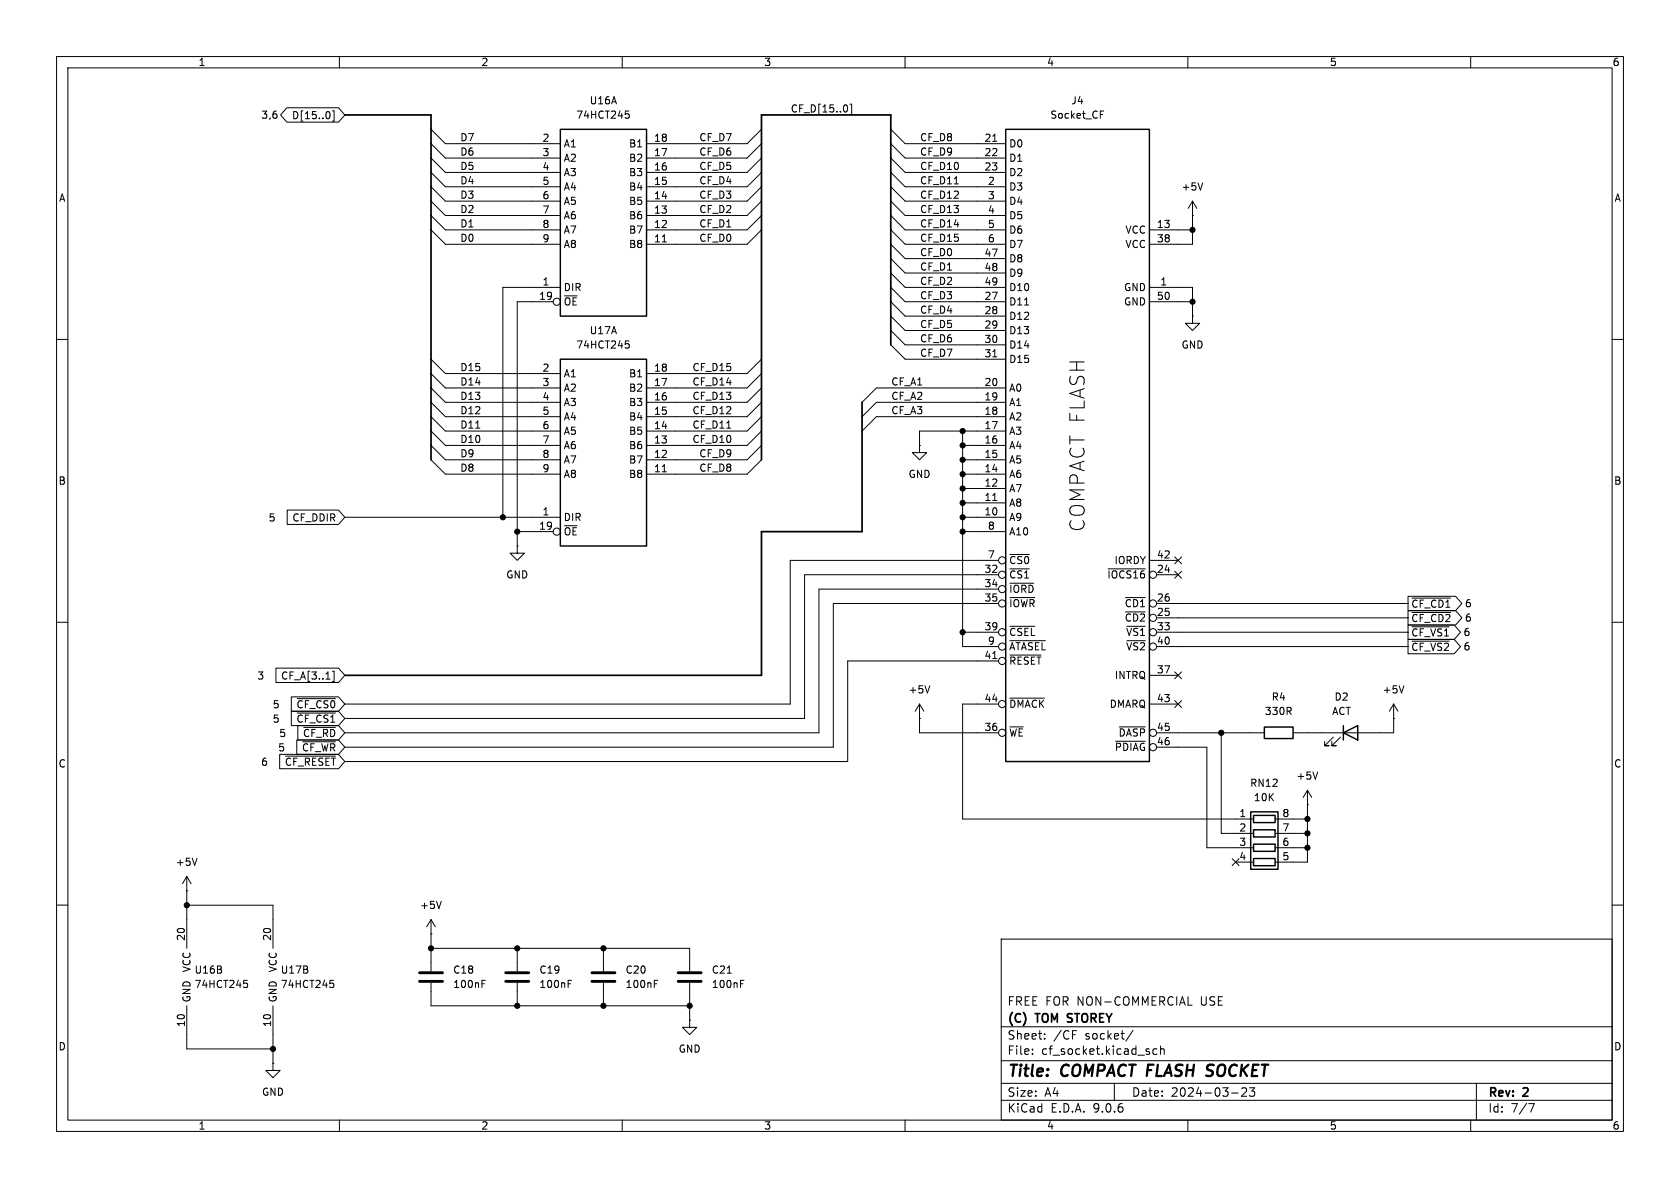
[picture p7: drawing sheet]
<svg xmlns="http://www.w3.org/2000/svg" width="297mm" height="210mm" viewBox="0 0 297 210" stroke-linecap="round" stroke-linejoin="round" font-family="sans-serif">
<g fill="none" stroke="#000" stroke-width=".18">
<path d="M10 10h277v190h-277zM12 12h273v186h-273zM50.7 19h9.1l1.2 1.3-1.2 1.3h-9.1l-1.1-1.3zM58.2 19.8l.1 .4-.1 .7M58.8 19.6h.3v1.8h-.3M60 10v2M110 10v2M110.6 19.6h.6M149.7 18.7l.1 .3-.1 .7M150.3 18.4h.3v1.8h-.3M160 10v2M194.5 19.6h.6"/>
<path d="M210 10v2M260 10v2M76.2 22.9l2.5 2.5h20.4M76.2 25.4l2.5 2.5h20.4M76.2 27.9l2.5 2.6h20.4M76.2 30.5l2.5 2.5h20.4M76.2 33l2.5 2.6h20.4M76.2 35.6l2.5 2.5h20.4M76.2 38.1l2.5 2.5h20.4M110.7 20.1h.3l.2 .3v.4l-.5 .1M134.6 22.9l-2.5 2.5h-17.8M134.6 25.4l-2.5 2.5h-17.8"/>
<path d="M134.6 27.9l-2.5 2.6h-17.8M134.6 30.5l-2.5 2.5h-17.8M134.6 33l-2.5 2.6h-17.8M134.6 35.6l-2.5 2.5h-17.8M134.6 38.1l-2.5 2.5h-17.8M157.5 22.9l2.5 2.5h17.8M157.5 25.4l2.5 2.5h17.8M157.5 27.9l2.5 2.6h17.8M157.5 30.5l2.5 2.5h17.8M157.5 33l2.5 2.6h17.8M157.5 35.6l2.5 2.5h17.8M157.5 38.1l2.5 2.5h17.8"/>
<path d="M168.7 32.5h.7M175.5 25h.7M194.5 20.2h.4M210.8 38.1h.1M210.8 35.6l-.7 1.2M210.8 35.6l.8 1.2M210.8 35.6v7.6h-7.6M212.6 32.3l-.4 1.3M76.2 40.6l2.5 2.6h20.4M97.8 53.3h-6.4v43.2M99.1 50.8h-10.2v40.6M117.1 42.8h.7"/>
<path d="M134.6 40.6l-2.5 2.6h-17.8M157.5 40.6l2.5 2.6h17.8M157.5 43.2l2.5 2.5h17.8M157.5 45.7l2.5 2.6h17.8M157.5 48.3l2.5 2.5h17.8M157.5 50.8l2.5 2.5h17.8M157.5 53.3l2.5 2.6h17.8M157.5 55.9l2.5 2.5h17.8M157.5 58.4l2.5 2.6h17.8M181.1 53.9h.8M203.2 50.8h7.6v5.1M203.2 40.6h7.6"/>
<path d="M203.2 53.3h7.6M210.8 55.9v1.3h1.3l-1.3 1.2-1.3-1.2h1.3M210.8 55.9h.1M10 60h2M76.2 63.5l2.5 2.5h20.4M76.2 66l2.5 2.6h20.4M76.2 68.6l2.5 2.5h20.4M76.2 71.1l2.5 2.6h20.4M76.2 73.7l2.5 2.5h20.4M76.2 76.2l2.5 2.5h20.4M76.2 78.7l2.5 2.6h20.4M84.1 75.7h.7"/>
<path d="M110.6 60.3h.6M110.7 60.8h.3l.2 .2-.1 .5h-.4M128.5 75.7h.7M134.6 63.5l-2.5 2.5h-17.8M134.6 66l-2.5 2.6h-17.8M134.6 68.6l-2.5 2.5h-17.8M134.6 71.1l-2.5 2.6h-17.8M134.6 73.7l-2.5 2.5h-17.8M134.6 76.2l-2.5 2.5h-17.8M134.6 78.7l-2.5 2.6h-17.8M157.5 61l2.5 2.5h17.8M162.6 78.7v1.3h1.2l-1.2 1.3-1.3-1.3h1.3"/>
<path d="M162.6 78.7h.1M170.2 78.7h7.6M170.2 76.2v38.1h6.3M175.5 63.1h.7M177.8 68.6h-22.9l-2.5 2.5M177.8 71.1h-22.9l-2.5 2.6M177.8 73.7h-22.9l-2.5 2.5M177.8 76.2h-15.2v2.5M285 60h2M50.8 90.2h9l1.2 1.2-1.2 1.3h-9zM61 91.4h38.1M76.2 81.3l2.5 2.5h20.4"/>
<path d="M91.4 96.5v1.3h1.3l-1.3 1.3-1.2-1.3h1.2M91.4 96.5h.1M91.4 94h6.4M117.1 83.4h.7M134.6 81.3l-2.5 2.5h-17.8M170.2 81.3h7.6M170.2 83.8h7.6M170.2 91.4h7.6M170.2 94h7.6M170.2 86.4h7.6M170.2 88.9h7.6M175.5 88.5h.7"/>
<path d="M176.5 99.1h-36.8v25.4h-78.7M178.5 98h3.5M203.2 99.1h5.1M207.7 98.5l1.2 1.2M208.9 98.5l-1.2 1.2M10 110h2M48.8 118.1h11l1.2 1.3-1.2 1.3h-11zM58.8 118.7h.3v1.8h-.3M170.2 111.8h6.3M175.5 116.4h.7M176.5 104.1h-31.7v25.4h-83.8M176.5 101.6h-34.3v25.4h-81.2"/>
<path d="M176.5 106.7h-29.2v25.4h-86.3M176.5 116.8h-26.6v17.8h-88.9M178.5 100.6h3.5M178.5 103.1h4.3M178.5 105.6h4.4M178.5 110.7h4.4M178.5 113.3h6.3M178.5 115.8h5.5M195.9 100.6h6.6M199 105.6h3.5M199 108.2h3.5M199.2 110.7h3.3"/>
<path d="M199.2 113.3h3.3M203.2 119.4h5.1M204.5 101.6h3.8M204.5 106.7h44.4M204.5 111.8h44.4M204.5 114.3h44.4M204.5 109.2h44.4M207.7 101l1.2 1.2M207.7 118.8l1.2 1.2M208.9 101l-1.2 1.2M208.9 118.8l-1.2 1.2M248.9 105.4h8.4l1.1 1.3-1.1 1.3h-8.4z"/>
<path d="M248.9 110.5h8.2l1.1 1.3-1.1 1.2h-8.2zM248.9 107.9h8.4l1.1 1.3-1.1 1.3h-8.4zM248.9 113h8.2l1.1 1.3-1.1 1.3h-8.2zM249.6 105.7h6.8M249.6 110.8h6.6M249.6 108.3h6.8M249.6 113.3h6.6M285 110h2M49.4 133.3h10.4l1.2 1.3-1.2 1.3h-10.4zM50.5 133.7h8.8M51.5 123.2h8.3l1.2 1.3-1.2 1.2h-8.3zM51.5 125.7h8.3l1.2 1.3-1.2 1.3h-8.3z"/>
<path d="M52.5 130.8h7.3l1.2 1.3-1.2 1.3h-7.3zM52.5 123.5h6.8M52.5 126h6.8M52.6 128.3h7.2l1.2 1.2-1.2 1.3h-7.2zM53.5 131.1h5.8M53.7 128.6h5.6M162.6 127h.1M162.6 124.5v5h13.9M162.6 124.5l-.8 1.2M162.6 124.5l.7 1.2M164.4 121.2l-.4 1.3M176.5 124.5h-6.3v20.3h51.4"/>
<path d="M178.5 123.4h6.1M178.5 128.5h2.4M197.2 131h5.3M197.9 128.5h4.6M203.2 124.5h5.1M204.5 129.5h19M204.5 132.1h8.9v17.8h8.2M207.7 123.9l1.2 1.2M208.9 123.9l-1.2 1.2M215.9 129.5v17.8h5.7M231.1 139.7l-.7 1.3M231.1 139.7l.8 1.3"/>
<path d="M231.1 139.7v12.7h-5.7M233 136.5l-.5 1.2M235.7 130.3l-1.5 1.5h.7h-.7v-.7M237 130.3l-1.5 1.5h.7h-.7v-.7M246.4 127h.1M246.4 124.5v5h-17.8M246.4 124.5l-.8 1.2M246.4 124.5l.7 1.2M248.2 121.2l-.4 1.3M33 157.5h.1M33 154.9l-.7 1.3M33 154.9l.8 1.3"/>
<path d="M33 154.9v12.7M34.8 151.7l-.4 1.3M78 159.3l-.4 1.3M217.8 151.8l1.2 1.2M218.4 152.4h3.2M219 151.8l-1.2 1.2M225.4 144.8h5.7M225.4 147.3h5.7M225.4 149.9h5.7M231.1 142.2h.1M10 160h2M33 177.8v7.6h15.3"/>
<path d="M33 160h15.3v7.6M43.1 173.3h.6M43.2 173.8h.3l.3 .2-.1 .4-.5 .2M48.3 177.8v10.2M58.3 173.3h.7M58.5 173.8h.3l.2 .2v.4l-.5 .2M76.2 165.1h.1M76.2 162.6l-.8 1.2M76.2 162.6l.8 1.2M76.2 162.6v9.1M76.2 173.7v4.1h45.7M76.2 167.6h45.7v4.1"/>
<path d="M85.2 173.9h.4M85.2 173.3h.6M91.4 167.6v4.1M91.4 173.7v4.1M100.4 173.9h.5M100.4 173.3h.6M106.7 167.6v4.1M106.7 173.7v4.1M115.7 173.9h.4M115.7 173.3h.6M121.9 173.7v6.6M128.6 172h.7"/>
<path d="M130.9 173.9h.4M130.9 173.3h.6M177 166h108v32h-108zM210 177.7h.7M285 160h2M48.3 188v1.2h1.2l-1.2 1.3-1.3-1.3h1.3M48.3 188h.1M60 198v2M110 198v2M121.9 180.3v1.3h1.3l-1.3 1.3-1.3-1.3h1.3M121.9 180.3h.1M160 198v2"/>
<path d="M177 194.5h108M177 191.5h108M177 187.5h108M177 181.5h108M182.5 186.3v.1M182.5 185.5v.1M184.7 183.6v.1M184.7 182.8v.1M189.6 182.2h.7M197 191.5v3M200.3 182.1l-1.3 2M204.5 185.5l-.4-.1-.3 .3v.4l.2 .2h.5"/>
<path d="M205.2 185.5l.2-.1 .3 .1 .1 .9M205.2 184.9v1.5M210 198v2M217.7 193.2h1.2M219.5 192.4l.6-.1 .2 .1 .1 .3-.9 1.1h.9M220.9 192.3h.9l-.5 .6 .4 .1v.7l-.2 .1h-.4l-.2-.1M260 198v2M261 191.5v6.5M270.2 195.1h1l-.6 1.5"/>
<circle cx="98.4" cy="53.3" r=".63"/>
<circle cx="98.4" cy="94" r=".63"/>
<circle cx="177.2" cy="99.1" r=".63"/>
<circle cx="177.2" cy="101.6" r=".63"/>
<circle cx="177.2" cy="114.3" r=".63"/>
<circle cx="177.2" cy="116.8" r=".63"/>
<circle cx="177.2" cy="106.7" r=".63"/>
<circle cx="177.2" cy="104.1" r=".63"/>
<circle cx="177.2" cy="111.8" r=".63"/>
<circle cx="177.2" cy="124.5" r=".63"/>
<circle cx="177.2" cy="129.5" r=".63"/>
</g>
<path d="M61 20.3h15.2v61M152.4 71.1v22.9h-17.8v25.4h-73.6M157.5 61v-40.7h-22.9v61M188.8 179.3v.5M188.7 180.6l.2 .1" fill="none" stroke="#000" stroke-width=".3"/>
<path d="M99.1 22.9h15.2v33h-15.2zM177.8 22.9h25.4v111.7h-25.4zM99.1 63.5h15.2v33h-15.2zM223.5 128.5h5.1v2.1h-5.1zM237.5 129.5l2.5-1.2v2.5zM237.5 128.3v2.5M221.1 143.5h4.8v10.2h-4.8zM221.6 144.1h3.8v1.3h-3.8zM221.6 146.7h3.8v1.3h-3.8zM221.6 149.2h3.8v1.3h-3.8zM221.6 151.8h3.8v1.2h-3.8z" fill="none" stroke="#000" stroke-width=".25"/>
<path d="M74.2 172h4M74.2 173.5h4M89.4 172h4.1M89.4 173.5h4.1M104.6 172h4.1M104.6 173.5h4.1M119.9 172h4.1M119.9 173.5h4.1" fill="none" stroke="#000" stroke-width=".51"/>
<g fill="#000" stroke="#000" stroke-width=".18">
<circle cx="210.8" cy="40.6" r=".46"/>
<circle cx="210.8" cy="53.3" r=".46"/>
<circle cx="170.2" cy="78.7" r=".46"/>
<circle cx="170.2" cy="76.2" r=".46"/>
<circle cx="88.9" cy="91.4" r=".46"/>
<circle cx="91.4" cy="94" r=".46"/>
<circle cx="170.2" cy="91.4" r=".46"/>
<circle cx="170.2" cy="81.3" r=".46"/>
<circle cx="170.2" cy="88.9" r=".46"/>
<circle cx="170.2" cy="86.4" r=".46"/>
<circle cx="170.2" cy="83.8" r=".46"/>
<circle cx="170.2" cy="94" r=".46"/>
<circle cx="170.2" cy="111.8" r=".46"/>
<circle cx="215.9" cy="129.5" r=".46"/>
<circle cx="231.1" cy="144.8" r=".46"/>
<circle cx="231.1" cy="147.3" r=".46"/>
<circle cx="231.1" cy="149.9" r=".46"/>
<circle cx="33" cy="160" r=".46"/>
<circle cx="76.2" cy="167.6" r=".46"/>
<circle cx="91.4" cy="177.8" r=".46"/>
<circle cx="91.4" cy="167.6" r=".46"/>
<circle cx="106.7" cy="177.8" r=".46"/>
<circle cx="106.7" cy="167.6" r=".46"/>
<circle cx="121.9" cy="177.8" r=".46"/>
<circle cx="48.3" cy="185.4" r=".46"/>
</g>
<text font-size="3.5" x="192" y="94.1" transform="rotate(-90 192 94.1)">COMPACT FLASH</text>
<g font-size="2.8">
<text x="178" y="190.9">Title:</text>
<text x="187.7" y="190.9">COMPACT FLASH SOCKET</text>
</g>
<g font-size="2.1">
<text x="178" y="178">FREE FOR NON-COMMERCIAL</text>
<text x="212.4" y="178">USE</text>
<text x="178" y="184">Sheet:</text>
<text x="178" y="181.2">(C)</text>
<text x="183.2" y="181.2">TOM</text>
<text x="186.2" y="184">/CF</text>
<text x="189.4" y="181.2">STOREY</text>
<text x="191.9" y="184">socket/</text>
<text x="178" y="186.7">File:</text>
<text x="184.1" y="186.7">cf_socket.kicad_sch</text>
<text x="178" y="196.9">KiCad</text>
<text x="178" y="194.1">Size:</text>
<text x="184.7" y="194.1">A4</text>
<text x="185.7" y="196.9">E.D.A.</text>
<text x="193.3" y="196.9">9.0.6</text>
<text x="200" y="194.1">Date:</text>
<text x="207" y="194.1">2024-03-23</text>
<text x="263" y="194.3">Rev:</text>
<text x="263" y="196.9">Id:</text>
<text x="267.1" y="196.9">7/7</text>
<text x="269.4" y="194.3">2</text>
</g>
<g font-size="1.8">
<text x="35" y="11.9">1</text>
<text x="85" y="11.9">2</text>
<text x="135" y="11.9">3</text>
<text x="185" y="11.9">4</text>
<text x="235" y="11.9">5</text>
<text x="285" y="11.9">6</text>
<text x="46.1" y="21.2">3,6</text>
<text x="51.5" y="21.3">D[15..0]</text>
<text x="101.8" y="21.2">74HCT245</text>
<text x="104.2" y="18.6">U16A</text>
<text x="139.7" y="20">CF_D[15..0]</text>
<text x="185.6" y="21.2">Socket_CF</text>
<text x="189.3" y="18.6">J4</text>
<text x="81.3" y="25.1">D7</text>
<text x="81.3" y="27.6">D6</text>
<text x="95.8" y="25.1">2</text>
<text x="95.8" y="27.7">3</text>
<text x="99.6" y="26.3">A1</text>
<text x="99.6" y="28.8">A2</text>
<text x="111.1" y="26.3">B1</text>
<text x="111.1" y="28.8">B2</text>
<text x="115.5" y="25.1">18</text>
<text x="115.5" y="27.7">17</text>
<text x="123.5" y="25.1">CF_D7</text>
<text x="123.5" y="27.6">CF_D6</text>
<text x="162.6" y="25.1">CF_D8</text>
<text x="162.6" y="27.6">CF_D9</text>
<text x="173.9" y="25.1">21</text>
<text x="173.9" y="27.7">22</text>
<text x="178.3" y="26.3">D0</text>
<text x="178.3" y="28.8">D1</text>
<text x="10.3" y="35.9">A</text>
<text x="81.3" y="32.7">D4</text>
<text x="81.3" y="35.2">D3</text>
<text x="81.3" y="30.1">D5</text>
<text x="95.8" y="30.2">4</text>
<text x="95.8" y="32.8">5</text>
<text x="95.8" y="35.3">6</text>
<text x="99.6" y="31.3">A3</text>
<text x="99.6" y="33.9">A4</text>
<text x="111.1" y="31.3">B3</text>
<text x="111.1" y="33.9">B4</text>
<text x="115.5" y="30.2">16</text>
<text x="115.5" y="32.8">15</text>
<text x="115.5" y="35.3">14</text>
<text x="123.5" y="35.2">CF_D3</text>
<text x="123.5" y="32.7">CF_D4</text>
<text x="123.5" y="30.1">CF_D5</text>
<text x="162.6" y="35.2">CF_D12</text>
<text x="162.6" y="30.1">CF_D10</text>
<text x="162.6" y="32.7">CF_D11</text>
<text x="173.9" y="30.2">23</text>
<text x="174.6" y="32.8">2</text>
<text x="174.6" y="35.3">3</text>
<text x="178.3" y="31.3">D2</text>
<text x="178.3" y="33.9">D3</text>
<text x="208.8" y="33.9">+5V</text>
<text x="285.3" y="35.9">A</text>
<text x="81.3" y="37.8">D2</text>
<text x="81.3" y="40.3">D1</text>
<text x="95.8" y="37.8">7</text>
<text x="95.8" y="40.4">8</text>
<text x="99.6" y="36.4">A5</text>
<text x="99.6" y="39">A6</text>
<text x="99.6" y="41.5">A7</text>
<text x="111.1" y="36.4">B5</text>
<text x="111.1" y="39">B6</text>
<text x="111.1" y="41.5">B7</text>
<text x="115.5" y="37.8">13</text>
<text x="115.5" y="40.4">12</text>
<text x="123.5" y="37.8">CF_D2</text>
<text x="123.5" y="40.3">CF_D1</text>
<text x="162.6" y="40.3">CF_D14</text>
<text x="162.6" y="37.8">CF_D13</text>
<text x="174.6" y="37.8">4</text>
<text x="174.6" y="40.4">5</text>
<text x="178.3" y="36.4">D4</text>
<text x="178.3" y="39">D5</text>
<text x="178.3" y="41.5">D6</text>
<text x="198.9" y="41.5">VCC</text>
<text x="204.4" y="40.4">13</text>
<text x="81.3" y="42.8">D0</text>
<text x="95.8" y="42.9">9</text>
<text x="99.6" y="44">A8</text>
<text x="111.1" y="44">B8</text>
<text x="115.5" y="42.9">11</text>
<text x="123.5" y="42.8">CF_D0</text>
<text x="162.6" y="42.8">CF_D15</text>
<text x="162.6" y="45.4">CF_D0</text>
<text x="162.6" y="47.9">CF_D1</text>
<text x="173.9" y="45.5">47</text>
<text x="174.6" y="42.9">6</text>
<text x="178.3" y="44">D7</text>
<text x="178.3" y="46.6">D8</text>
<text x="198.9" y="44">VCC</text>
<text x="204.4" y="42.9">38</text>
<text x="95.2" y="53.1">19</text>
<text x="95.8" y="50.5">1</text>
<text x="99.6" y="51.7">DIR</text>
<text x="162.6" y="53">CF_D3</text>
<text x="162.6" y="50.5">CF_D2</text>
<text x="173.9" y="48">48</text>
<text x="173.9" y="50.5">49</text>
<text x="173.9" y="53.1">27</text>
<text x="178.3" y="49.1">D9</text>
<text x="178.3" y="51.7">D10</text>
<text x="198.6" y="51.7">GND</text>
<text x="204.4" y="53.1">50</text>
<text x="205" y="50.5">1</text>
<text x="99.6" y="54.2">~{OE}</text>
<text x="104.2" y="59.3">U17A</text>
<text x="162.6" y="55.5">CF_D4</text>
<text x="162.6" y="58.1">CF_D5</text>
<text x="173.9" y="55.6">28</text>
<text x="173.9" y="58.2">29</text>
<text x="178.3" y="54.2">D11</text>
<text x="178.3" y="56.7">D12</text>
<text x="178.3" y="59.3">D13</text>
<text x="198.6" y="54.2">GND</text>
<text x="81.3" y="65.7">D15</text>
<text x="95.8" y="65.8">2</text>
<text x="101.8" y="61.8">74HCT245</text>
<text x="115.5" y="65.8">18</text>
<text x="122.3" y="65.7">CF_D15</text>
<text x="162.6" y="63.2">CF_D7</text>
<text x="162.6" y="60.6">CF_D6</text>
<text x="173.9" y="60.7">30</text>
<text x="173.9" y="63.2">31</text>
<text x="178.3" y="61.8">D14</text>
<text x="178.3" y="64.4">D15</text>
<text x="208.8" y="61.8">GND</text>
<text x="81.3" y="68.2">D14</text>
<text x="81.3" y="70.8">D13</text>
<text x="95.8" y="68.3">3</text>
<text x="95.8" y="70.9">4</text>
<text x="99.6" y="66.9">A1</text>
<text x="99.6" y="69.4">A2</text>
<text x="99.6" y="72">A3</text>
<text x="111.1" y="66.9">B1</text>
<text x="111.1" y="69.4">B2</text>
<text x="111.1" y="72">B3</text>
<text x="115.5" y="68.3">17</text>
<text x="115.5" y="70.9">16</text>
<text x="122.3" y="70.8">CF_D13</text>
<text x="122.3" y="68.2">CF_D14</text>
<text x="157.5" y="68.2">CF_A1</text>
<text x="157.5" y="70.8">CF_A2</text>
<text x="173.9" y="68.3">20</text>
<text x="173.9" y="70.9">19</text>
<text x="178.3" y="69.4">A0</text>
<text x="178.3" y="72">A1</text>
<text x="81.3" y="75.9">D11</text>
<text x="81.3" y="73.3">D12</text>
<text x="95.8" y="73.4">5</text>
<text x="95.8" y="75.9">6</text>
<text x="99.6" y="74.5">A4</text>
<text x="99.6" y="77.1">A5</text>
<text x="111.1" y="74.5">B4</text>
<text x="111.1" y="77.1">B5</text>
<text x="115.5" y="73.4">15</text>
<text x="115.5" y="75.9">14</text>
<text x="122.3" y="73.3">CF_D12</text>
<text x="122.3" y="75.9">CF_D11</text>
<text x="157.5" y="73.3">CF_A3</text>
<text x="173.9" y="73.4">18</text>
<text x="173.9" y="75.9">17</text>
<text x="178.3" y="74.5">A2</text>
<text x="178.3" y="77.1">A3</text>
<text x="81.3" y="78.4">D10</text>
<text x="81.3" y="83.5">D8</text>
<text x="81.3" y="80.9">D9</text>
<text x="95.8" y="78.5">7</text>
<text x="95.8" y="81">8</text>
<text x="95.8" y="83.6">9</text>
<text x="99.6" y="79.6">A6</text>
<text x="99.6" y="82.1">A7</text>
<text x="111.1" y="79.6">B6</text>
<text x="111.1" y="82.1">B7</text>
<text x="115.5" y="78.5">13</text>
<text x="115.5" y="81">12</text>
<text x="115.5" y="83.6">11</text>
<text x="122.3" y="78.4">CF_D10</text>
<text x="123.5" y="83.5">CF_D8</text>
<text x="123.5" y="80.9">CF_D9</text>
<text x="173.9" y="78.5">16</text>
<text x="173.9" y="81">15</text>
<text x="173.9" y="83.6">14</text>
<text x="178.3" y="79.6">A4</text>
<text x="178.3" y="82.1">A5</text>
<text x="10.3" y="85.9">B</text>
<text x="99.6" y="84.7">A8</text>
<text x="111.1" y="84.7">B8</text>
<text x="160.5" y="84.7">GND</text>
<text x="173.9" y="86.1">12</text>
<text x="173.9" y="88.6">11</text>
<text x="178.3" y="84.7">A6</text>
<text x="178.3" y="87.2">A7</text>
<text x="178.3" y="89.8">A8</text>
<text x="285.3" y="85.9">B</text>
<text x="47.4" y="92.4">5</text>
<text x="51.6" y="92.4">CF_DDIR</text>
<text x="95.2" y="93.7">19</text>
<text x="95.8" y="91.2">1</text>
<text x="99.6" y="92.3">DIR</text>
<text x="99.6" y="94.8">~{OE}</text>
<text x="173.9" y="91.2">10</text>
<text x="174.6" y="93.7">8</text>
<text x="178.3" y="92.3">A9</text>
<text x="178.3" y="94.8">A10</text>
<text x="173.9" y="101.3">32</text>
<text x="174.6" y="98.8">7</text>
<text x="178.3" y="99.9">~{CS0}</text>
<text x="196.9" y="99.9">IORDY</text>
<text x="204.4" y="98.8">42</text>
<text x="204.4" y="101.3">24</text>
<text x="89.4" y="102.5">GND</text>
<text x="173.9" y="103.9">34</text>
<text x="173.9" y="106.4">35</text>
<text x="178.3" y="102.5">~{CS1}</text>
<text x="178.3" y="105">~{IORD}</text>
<text x="178.3" y="107.5">~{IOWR}</text>
<text x="195.7" y="102.5">~{IOCS16}</text>
<text x="198.7" y="107.5">~{CD1}</text>
<text x="204.4" y="106.4">26</text>
<text x="249.4" y="107.6">~{CF_CD1} 6</text>
<text x="173.9" y="111.5">39</text>
<text x="178.3" y="112.6">~{CSEL}</text>
<text x="198.7" y="110.1">~{CD2}</text>
<text x="199" y="112.6">~{VS1}</text>
<text x="204.4" y="109">25</text>
<text x="204.4" y="111.5">33</text>
<text x="249.4" y="112.7">~{CF_VS1} 6</text>
<text x="249.4" y="110.2">~{CF_CD2} 6</text>
<text x="173.9" y="116.6">41</text>
<text x="174.6" y="114">9</text>
<text x="178.3" y="115.2">~{ATASEL}</text>
<text x="178.3" y="117.7">~{RESET}</text>
<text x="199" y="115.2">~{VS2}</text>
<text x="204.4" y="114">40</text>
<text x="204.4" y="119.1">37</text>
<text x="249.4" y="115.3">~{CF_VS2} 6</text>
<text x="45.4" y="120.3">3</text>
<text x="48.1" y="125.4">5</text>
<text x="49.6" y="120.3">CF_A[3..1]</text>
<text x="52.3" y="125.4">~{CF_CS0}</text>
<text x="160.5" y="122.8">+5V</text>
<text x="173.9" y="124.2">44</text>
<text x="178.3" y="125.3">~{DMACK}</text>
<text x="196.1" y="125.3">DMARQ</text>
<text x="197" y="120.2">INTRQ</text>
<text x="204.4" y="124.2">43</text>
<text x="224.7" y="124.1">R4</text>
<text x="235.8" y="124.1">D2</text>
<text x="244.3" y="122.8">+5V</text>
<text x="48.1" y="128">5</text>
<text x="49.3" y="130.5">5</text>
<text x="52.3" y="128">~{CF_CS1}</text>
<text x="53.5" y="130.5">~{CF_RD}</text>
<text x="173.9" y="129.3">36</text>
<text x="178.3" y="130.4">~{WE}</text>
<text x="197.7" y="130.4">~{DASP}</text>
<text x="204.4" y="129.3">45</text>
<text x="204.4" y="131.8">46</text>
<text x="223.5" y="126.6">330R</text>
<text x="235.4" y="126.6">ACT</text>
<text x="10.3" y="135.9">C</text>
<text x="46.1" y="135.6">6</text>
<text x="49.1" y="133">5</text>
<text x="50.3" y="135.6">~{CF_RESET}</text>
<text x="53.3" y="133">~{CF_WR}</text>
<text x="197" y="132.9">~{PDIAG}</text>
<text x="285.3" y="135.9">C</text>
<text x="220.9" y="139.3">RN12</text>
<text x="221.6" y="141.8">10K</text>
<text x="229.1" y="138">+5V</text>
<text x="219" y="144.5">1</text>
<text x="219" y="147.1">2</text>
<text x="219" y="149.6">3</text>
<text x="226.6" y="144.5">8</text>
<text x="226.6" y="147.1">7</text>
<text x="226.6" y="149.6">6</text>
<text x="31" y="153.3">+5V</text>
<text x="219" y="152.1">4</text>
<text x="226.6" y="152.1">5</text>
<text x="74.2" y="160.9">+5V</text>
<text x="32.8" y="166.4" transform="rotate(-90 32.8 166.4)">20</text>
<text x="48" y="166.4" transform="rotate(-90 48 166.4)">20</text>
<text x="33.9" y="172" transform="rotate(-90 33.9 172)">VCC</text>
<text x="34.3" y="172.3">U16B</text>
<text x="49.1" y="172" transform="rotate(-90 49.1 172)">VCC</text>
<text x="49.5" y="172.3">U17B</text>
<text x="80" y="172.3">C18</text>
<text x="95.3" y="172.3">C19</text>
<text x="110.5" y="172.3">C20</text>
<text x="125.7" y="172.3">C21</text>
<text x="33.9" y="177.3" transform="rotate(-90 33.9 177.3)">GND</text>
<text x="34.3" y="174.9">74HCT245</text>
<text x="49.1" y="177.3" transform="rotate(-90 49.1 177.3)">GND</text>
<text x="49.5" y="174.9">74HCT245</text>
<text x="80" y="174.9">100nF</text>
<text x="95.3" y="174.9">100nF</text>
<text x="110.5" y="174.9">100nF</text>
<text x="125.7" y="174.9">100nF</text>
<text x="10.3" y="185.9">D</text>
<text x="32.8" y="181.7" transform="rotate(-90 32.8 181.7)">10</text>
<text x="48" y="181.7" transform="rotate(-90 48 181.7)">10</text>
<text x="285.3" y="185.9">D</text>
<text x="119.9" y="186.3">GND</text>
<text x="46.2" y="193.9">GND</text>
<text x="35" y="199.9">1</text>
<text x="85" y="199.9">2</text>
<text x="135" y="199.9">3</text>
<text x="185" y="199.9">4</text>
<text x="235" y="199.9">5</text>
<text x="285" y="199.9">6</text>
</g>
</svg>
